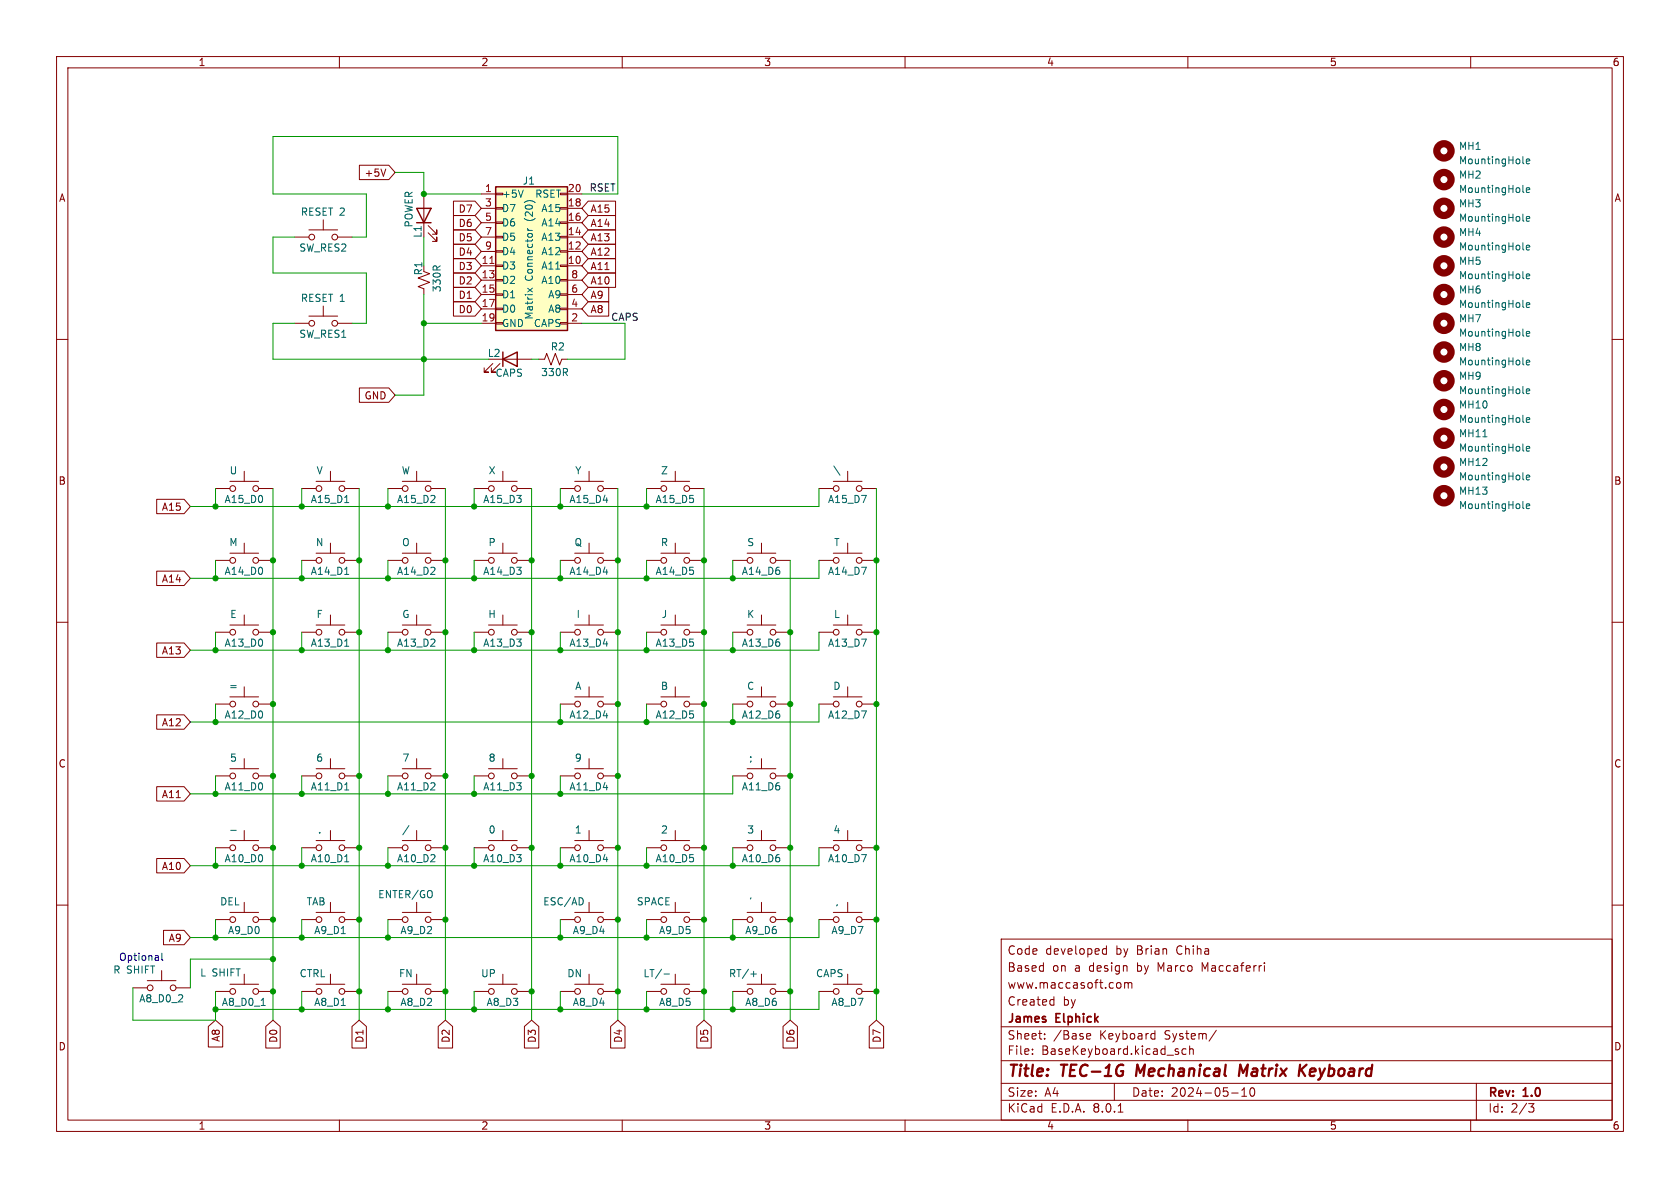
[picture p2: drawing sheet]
<svg xmlns="http://www.w3.org/2000/svg" width="297mm" height="210mm" viewBox="0 0 297 210" stroke-linecap="round" stroke-linejoin="round" font-family="sans-serif">
<g fill="none" stroke="#840000" stroke-width=".18">
<path d="M10 10h277v190h-277zM12 12h273v186h-273zM60 10v2M110 10v2M160 10v2M210 10v2M260 10v2M74.9 34.3v7.6M75.7 39.9l1.5 1.5v-.8v.8h-.7M10 60h2M75.7 41.1l1.5 1.6v-.8v.8h-.7M285 60h2"/>
<path d="M86.4 63.5h7.6M87.1 64.3l-1.5 1.5h.8h-.8v-.8M88.4 64.3l-1.5 1.5h.7h-.7v-.8M95.2 63.5h1.1l.3-1 .8 2 .8-2 .7 2 .4-1h1M10 110h2M38.1 111.8h2.5M40.6 110.5h5.1M43.2 108.7v1.8M45.7 111.8h2.6M53.3 111.8h2.6M55.9 110.5h5.1M58.4 108.7v1.8"/>
<path d="M61 111.8h2.5M68.6 111.8h2.5M71.1 110.5h5.1M73.7 108.7v1.8M76.2 111.8h2.5M129.5 111.8h2.6M132.1 110.5h5.1M134.6 108.7v1.8M137.2 111.8h2.5M144.8 111.8h2.5M147.3 110.5h5.1M149.9 108.7v1.8"/>
<path d="M152.4 111.8h2.5M285 110h2M53.3 137.2h2.6M55.9 135.9h5.1M58.4 134.1v1.8M61 137.2h2.5M68.6 137.2h2.5M71.1 135.9h5.1M73.7 134.1v1.8M76.2 137.2h2.5M129.5 124.5h2.6M132.1 123.2h5.1"/>
<path d="M134.6 121.4v1.8M137.2 124.5h2.5M144.8 124.5h2.5M147.3 123.2h5.1M149.9 121.4v1.8M152.4 124.5h2.5M10 160h2M53.3 149.9h2.6M55.9 148.6h5.1M58.4 146.8v1.8M58.4 159.5v1.8M61 149.9h2.5"/>
<path d="M68.6 149.9h2.5M71.1 148.6h5.1M73.7 146.8v1.8M76.2 149.9h2.5M119.4 159.5v1.8M144.8 149.9h2.5M147.3 148.6h5.1M149.9 146.8v1.8M149.9 159.5v1.8M152.4 149.9h2.5M285 160h2M53.3 162.6h2.6"/>
<path d="M55.9 161.3h5.1M61 162.6h2.5M114.3 162.6h2.5M116.8 161.3h5.1M121.9 162.6h2.6M129.5 175.3h2.6M132.1 174h5.1M134.6 172.2v1.8M137.2 175.3h2.5M144.8 175.3h2.5M144.8 162.6h2.5M147.3 174h5.1"/>
<path d="M147.3 161.3h5.1M149.9 172.2v1.8M152.4 175.3h2.5M152.4 162.6h2.5M177 166h108v32h-108zM185.9 176.7l.4 .1M186.3 176.2v1.5M186.3 177.6l-.4 .1M195 168.6h.6M195 167.8h.6M195.6 167.2v1.5M197.7 173.7l.3 .1 .2 .2-.1 .6-.4 .1"/>
<path d="M198.8 173.8l.4-.1 .3 .2M198.8 173.7v1M199.5 173.9l.2-.2 .3 .1 .1 .9M199.5 173.9v.8M223.5 170.2v.1M223.5 170.7v1M60 198v2M110 198v2M160 198v2M177 194.5h108M177 191.5h108M177 187.5h108"/>
<path d="M177 181.5h108M182.5 186.3v.1M182.5 185.5v.1M184.7 183.6v.1M184.7 182.8v.1M192.2 183.6h.5M192.2 182.8l.4-.1 .2 .4-.7 .1M197 191.5v3M197.7 196.6h.8M203.7 182.7l.5 .1M204.2 183.6l-.5 .1M204.2 182.2v1.5"/>
<path d="M208.2 185.9l.2 .2-.2 .3M208.2 185.4l.1 .1M209.7 185.5l-.5-.1-.2 .3v.4l.1 .2h.6M210 198v2M210.3 185.5l.2-.1 .4 .1 .1 .9M210.3 184.9v1.5M215 182.1l-1.3 2M217.7 193.2h1.2M219.5 193.8h.9M219.5 192.7l.5-.4v1.5M221.2 192.4l.1-.1a.81 .81 0 0 1 .6 .6 .81 .81 0 0 1-.3 .8l-.1 .1a.81 .81 0 0 1-.6-.6 .81 .81 0 0 1 .3-.8zM260 198v2"/>
<path d="M261 191.5v6.5M270.2 195.1h1l-.5 .6 .4 .1 .1 .5-.3 .3h-.4"/>
<circle cx="41.1" cy="111.8" r=".51"/>
<circle cx="45.2" cy="111.8" r=".51"/>
<circle cx="56.4" cy="111.8" r=".51"/>
<circle cx="60.5" cy="111.8" r=".51"/>
<circle cx="71.6" cy="111.8" r=".51"/>
<circle cx="75.7" cy="111.8" r=".51"/>
<circle cx="132.6" cy="111.8" r=".51"/>
<circle cx="136.7" cy="111.8" r=".51"/>
<circle cx="147.8" cy="111.8" r=".51"/>
<circle cx="151.9" cy="111.8" r=".51"/>
<circle cx="56.4" cy="137.2" r=".51"/>
<circle cx="60.5" cy="137.2" r=".51"/>
<circle cx="71.6" cy="137.2" r=".51"/>
<circle cx="75.7" cy="137.2" r=".51"/>
<circle cx="132.6" cy="124.5" r=".51"/>
<circle cx="136.7" cy="124.5" r=".51"/>
<circle cx="147.8" cy="124.5" r=".51"/>
<circle cx="151.9" cy="124.5" r=".51"/>
<circle cx="56.4" cy="149.9" r=".51"/>
<circle cx="60.5" cy="149.9" r=".51"/>
<circle cx="71.6" cy="149.9" r=".51"/>
<circle cx="75.7" cy="149.9" r=".51"/>
<circle cx="147.8" cy="149.9" r=".51"/>
<circle cx="151.9" cy="149.9" r=".51"/>
<circle cx="56.4" cy="162.6" r=".51"/>
<circle cx="60.5" cy="162.6" r=".51"/>
<circle cx="117.3" cy="162.6" r=".51"/>
<circle cx="121.4" cy="162.6" r=".51"/>
<circle cx="132.6" cy="175.3" r=".51"/>
<circle cx="136.7" cy="175.3" r=".51"/>
<circle cx="147.8" cy="162.6" r=".51"/>
<circle cx="147.8" cy="175.3" r=".51"/>
<circle cx="151.9" cy="162.6" r=".51"/>
<circle cx="151.9" cy="175.3" r=".51"/>
</g>
<path d="M201.1 188.2l-.3 2M220.6 188.2l-.8 1.4-.5-1.4-.3 2M230 189.1l.7 1.1M231 188.2l-1.3 1.2" fill="none" stroke="#840000" stroke-width=".4"/>
<path d="M269.2 84.7l.2 .1M269.8 84.4l.6-.1v-.3h-.4l-.2 .2 .1 .6h.5M60.9 114.2h.8M60.9 139.6h.8M60.9 152.3h.8M72.3 145.9l-1.1 1.7M132.7 172.2h1M133.2 171.7v1" fill="none" stroke="#006464" stroke-width=".18"/>
<path d="M73.7 36.8h2.5l-1.3 2.6zM73.7 39.4h2.5M88.9 63.5l2.5-1.3v2.6zM88.9 62.2v2.6" fill="none" stroke="#840000" stroke-width=".25"/>
<circle cx="255.3" cy="82.5" r="1.27" fill="none" stroke="#840000" stroke-width="1.3"/>
<path d="M87.6 33h12.7v25.4h-12.7z" fill="#ffffc2"/>
<g fill="none" stroke="#840000" stroke-width=".18">
<path d="M57.1 38.9v1.7M63.5 29.2h5.2l1.1 1.3-1.1 1.3h-5.2zM68.2 29.9l-.4 1.3M80.2 35.6h3.8l1.1 1.2-1.1 1.3h-3.8zM80.2 38.1h3.8l1.1 1.3-1.1 1.2h-3.8zM85.1 34.3h2.5M85.1 39.4h2.5M85.1 36.8h2.5M87.6 34.2h1.3v.2h-1.3zM87.6 36.7h1.3v.3h-1.3zM87.6 39.2h1.3v.3h-1.3zM99.1 34.2h1.2v.2h-1.2z"/>
<path d="M99.1 36.7h1.2v.3h-1.2zM99.1 39.2h1.2v.3h-1.2zM100.3 34.3h2.6M100.3 39.4h2.6M100.3 36.8h2.6M104 38.1h4.8v2.5h-4.8l-1.1-1.2zM104 35.6h4.8v2.5h-4.8l-1.1-1.3zM52.1 41.9h2.5M52.1 57.2h2.5M54.6 55.9h5.1M54.6 40.6h5.1M57.1 54.1v1.8"/>
<path d="M59.7 41.9h2.5M59.7 57.2h2.5M74.9 51.1v1M74.9 48l1.1 .4-2.1 .7 2.1 .8-2.1 .8 1 .4M80.2 45.7h3.8l1.1 1.3-1.1 1.3h-3.8zM80.2 48.3h3.8l1.1 1.2-1.1 1.3h-3.8zM80.2 53.3h3.8l1.1 1.3-1.1 1.3h-3.8zM80.2 40.6h3.8l1.1 1.3-1.1 1.3h-3.8zM80.2 43.2h3.8l1.1 1.3-1.1 1.2h-3.8zM80.2 50.8h3.8l1.1 1.3-1.1 1.2h-3.8zM85.1 47h2.5M85.1 44.5h2.5"/>
<path d="M85.1 49.5h2.5M85.1 41.9h2.5M85.1 52.1h2.5M85.1 54.6h2.5M85.1 57.2h2.5M87.6 41.8h1.3v.2h-1.3zM87.6 44.3h1.3v.3h-1.3zM87.6 46.9h1.3v.2h-1.3zM87.6 49.4h1.3v.3h-1.3zM87.6 51.9h1.3v.3h-1.3zM87.6 54.5h1.3v.2h-1.3zM87.6 57h1.3v.3h-1.3z"/>
<path d="M99.1 41.8h1.2v.2h-1.2zM99.1 44.3h1.2v.3h-1.2zM99.1 46.9h1.2v.2h-1.2zM99.1 49.4h1.2v.3h-1.2zM99.1 51.9h1.2v.3h-1.2zM99.1 54.5h1.2v.2h-1.2zM99.1 57h1.2v.3h-1.2zM100.3 47h2.6M100.3 44.5h2.6M100.3 49.5h2.6M100.3 41.9h2.6M100.3 52.1h2.6"/>
<path d="M100.3 54.6h2.6M100.3 57.2h2.6M104 40.6h4.8v2.6h-4.8l-1.1-1.3zM104 50.8h3.6v2.5h-3.6l-1.1-1.2zM104 53.3h3.6v2.6h-3.6l-1.1-1.3zM104 45.7h4.8v2.6h-4.8l-1.1-1.3zM104 43.2h4.8v2.5h-4.8l-1.1-1.2zM104 48.3h4.8v2.5h-4.8l-1.1-1.3zM63.5 68.6h5.2l1.1 1.3-1.1 1.2h-5.2zM27.7 88.3h4.8l1.2 1.2-1.2 1.3h-4.8zM38.1 99.1h2.5M38.1 86.4h2.5"/>
<path d="M40.6 97.8h5.1M40.6 85.1h5.1M43.2 83.3v1.8M43.2 96v1.8M45.7 99.1h2.6M45.7 86.4h2.6M53.3 99.1h2.6M53.3 86.4h2.6M55.9 97.8h5.1M55.9 85.1h5.1M58.4 83.3v1.8M58.4 96v1.8"/>
<path d="M61 99.1h2.5M61 86.4h2.5M68.6 99.1h2.5M68.6 86.4h2.5M71.1 97.8h5.1M71.1 85.1h5.1M73.7 83.3v1.8M73.7 96v1.8M76.2 99.1h2.5M76.2 86.4h2.5M83.8 99.1h2.6M83.8 86.4h2.6"/>
<path d="M86.4 97.8h5M86.4 85.1h5M88.9 83.3v1.8M88.9 96v1.8M91.4 99.1h2.6M91.4 86.4h2.6M99.1 99.1h2.5M99.1 86.4h2.5M101.6 97.8h5.1M101.6 85.1h5.1M104.1 83.3v1.8M104.1 96v1.8"/>
<path d="M106.7 99.1h2.5M106.7 86.4h2.5M114.3 99.1h2.5M114.3 86.4h2.5M116.8 97.8h5.1M116.8 85.1h5.1M119.4 83.3v1.8M119.4 96v1.8M121.9 99.1h2.6M121.9 86.4h2.6M129.5 99.1h2.6M132.1 97.8h5.1"/>
<path d="M134.6 96v1.8M137.2 99.1h2.5M144.8 99.1h2.5M144.8 86.4h2.5M147.3 97.8h5.1M147.3 85.1h5.1M149.9 83.3v1.8M149.9 96v1.8M152.4 99.1h2.5M152.4 86.4h2.5M27.7 101h4.8l1.2 1.2-1.2 1.3h-4.8zM27.7 113.7h4.8l1.2 1.2-1.2 1.3h-4.8z"/>
<path d="M83.8 111.8h2.6M86.4 110.5h5M88.9 108.7v1.8M91.4 111.8h2.6M99.1 111.8h2.5M101.6 110.5h5.1M104.1 108.7v1.8M106.7 111.8h2.5M114.3 111.8h2.5M116.8 110.5h5.1M119.4 108.7v1.8M121.9 111.8h2.6"/>
<path d="M27.7 139.1h4.8l1.2 1.2-1.2 1.3h-4.8zM27.7 126.4h4.8l1.2 1.2-1.2 1.3h-4.8zM38.1 137.2h2.5M38.1 124.5h2.5M40.6 135.9h5.1M40.6 123.2h5.1M43.2 121.4v1.8M43.2 134.1v1.8M45.7 137.2h2.6M45.7 124.5h2.6M83.8 137.2h2.6M86.4 135.9h5"/>
<path d="M88.9 134.1v1.8M91.4 137.2h2.6M99.1 137.2h2.5M99.1 124.5h2.5M101.6 135.9h5.1M101.6 123.2h5.1M104.1 121.4v1.8M104.1 134.1v1.8M106.7 137.2h2.5M106.7 124.5h2.5M114.3 124.5h2.5M116.8 123.2h5.1"/>
<path d="M119.4 121.4v1.8M121.9 124.5h2.6M129.5 137.2h2.6M132.1 135.9h5.1M134.6 134.1v1.8M137.2 137.2h2.5M27.7 151.8h4.8l1.2 1.2-1.2 1.3h-4.8zM38.1 149.9h2.5M40.6 148.6h5.1M43.2 146.8v1.8M43.2 159.5v1.8M45.7 149.9h2.6"/>
<path d="M73.7 159.5v1.8M83.8 149.9h2.6M86.4 148.6h5M88.9 146.8v1.8M91.4 149.9h2.6M99.1 149.9h2.5M101.6 148.6h5.1M104.1 146.8v1.8M104.1 159.5v1.8M106.7 149.9h2.5M114.3 149.9h2.5M116.8 148.6h5.1"/>
<path d="M119.4 146.8v1.8M121.9 149.9h2.6M129.5 149.9h2.6M132.1 148.6h5.1M134.6 146.8v1.8M134.6 159.5v1.8M137.2 149.9h2.5M23.5 174.6h2.5M26 173.4h5.1M28.6 171.6v1.8M28.9 164.5h3.6l1.2 1.2-1.2 1.3h-3.6zM31.1 174.6h2.6"/>
<path d="M38.1 175.3h2.5M38.1 162.6h2.5M40.6 174h5.1M40.6 161.3h5.1M43.2 172.2v1.8M45.7 175.3h2.6M45.7 162.6h2.6M53.3 175.3h2.6M55.9 174h5.1M58.4 172.2v1.8M61 175.3h2.5M68.6 175.3h2.5"/>
<path d="M68.6 162.6h2.5M71.1 174h5.1M71.1 161.3h5.1M73.7 172.2v1.8M76.2 175.3h2.5M76.2 162.6h2.5M83.8 175.3h2.6M86.4 174h5M88.9 172.2v1.8M91.4 175.3h2.6M99.1 175.3h2.5M99.1 162.6h2.5"/>
<path d="M101.6 174h5.1M101.6 161.3h5.1M104.1 172.2v1.8M106.7 175.3h2.5M106.7 162.6h2.5M114.3 175.3h2.5M116.8 174h5.1M119.4 172.2v1.8M121.9 175.3h2.6M129.5 162.6h2.6M132.1 161.3h5.1M137.2 162.6h2.5"/>
<path d="M36.8 181.5l1.3-1.2 1.3 1.2v3.6h-2.6zM47 181.5l1.3-1.2 1.2 1.2v3.8h-2.5zM62.2 181.5l1.3-1.2 1.3 1.2v3.8h-2.6zM77.5 181.5l1.2-1.2 1.3 1.2v3.8h-2.5zM92.7 181.5l1.3-1.2 1.3 1.2v3.8h-2.6zM107.9 181.5l1.3-1.2 1.3 1.2v3.8h-2.6zM123.2 181.5l1.3-1.2 1.2 1.2v3.8h-2.5zM138.4 181.5l1.3-1.2 1.3 1.2v3.8h-2.6zM153.7 181.5l1.2-1.2 1.3 1.2v3.8h-2.5z"/>
<circle cx="55.1" cy="41.9" r=".51"/>
<circle cx="55.1" cy="57.2" r=".51"/>
<circle cx="59.2" cy="41.9" r=".51"/>
<circle cx="59.2" cy="57.2" r=".51"/>
<circle cx="41.1" cy="86.4" r=".51"/>
<circle cx="41.1" cy="99.1" r=".51"/>
<circle cx="45.2" cy="86.4" r=".51"/>
<circle cx="45.2" cy="99.1" r=".51"/>
<circle cx="56.4" cy="99.1" r=".51"/>
<circle cx="56.4" cy="86.4" r=".51"/>
<circle cx="60.5" cy="86.4" r=".51"/>
<circle cx="60.5" cy="99.1" r=".51"/>
<circle cx="71.6" cy="99.1" r=".51"/>
<circle cx="71.6" cy="86.4" r=".51"/>
<circle cx="75.7" cy="99.1" r=".51"/>
<circle cx="75.7" cy="86.4" r=".51"/>
<circle cx="86.9" cy="86.4" r=".51"/>
<circle cx="86.9" cy="99.1" r=".51"/>
<circle cx="90.9" cy="99.1" r=".51"/>
<circle cx="90.9" cy="86.4" r=".51"/>
<circle cx="102.1" cy="86.4" r=".51"/>
<circle cx="102.1" cy="99.1" r=".51"/>
<circle cx="106.2" cy="86.4" r=".51"/>
<circle cx="106.2" cy="99.1" r=".51"/>
<circle cx="117.3" cy="99.1" r=".51"/>
<circle cx="117.3" cy="86.4" r=".51"/>
<circle cx="121.4" cy="99.1" r=".51"/>
<circle cx="121.4" cy="86.4" r=".51"/>
<circle cx="132.6" cy="99.1" r=".51"/>
<circle cx="136.7" cy="99.1" r=".51"/>
<circle cx="147.8" cy="86.4" r=".51"/>
<circle cx="147.8" cy="99.1" r=".51"/>
<circle cx="151.9" cy="99.1" r=".51"/>
<circle cx="151.9" cy="86.4" r=".51"/>
<circle cx="86.9" cy="111.8" r=".51"/>
<circle cx="90.9" cy="111.8" r=".51"/>
<circle cx="102.1" cy="111.8" r=".51"/>
<circle cx="106.2" cy="111.8" r=".51"/>
<circle cx="117.3" cy="111.8" r=".51"/>
<circle cx="121.4" cy="111.8" r=".51"/>
<circle cx="41.1" cy="124.5" r=".51"/>
<circle cx="41.1" cy="137.2" r=".51"/>
<circle cx="45.2" cy="124.5" r=".51"/>
<circle cx="45.2" cy="137.2" r=".51"/>
<circle cx="86.9" cy="137.2" r=".51"/>
<circle cx="90.9" cy="137.2" r=".51"/>
<circle cx="102.1" cy="124.5" r=".51"/>
<circle cx="102.1" cy="137.2" r=".51"/>
<circle cx="106.2" cy="124.5" r=".51"/>
<circle cx="106.2" cy="137.2" r=".51"/>
<circle cx="117.3" cy="124.5" r=".51"/>
<circle cx="121.4" cy="124.5" r=".51"/>
<circle cx="132.6" cy="137.2" r=".51"/>
<circle cx="136.7" cy="137.2" r=".51"/>
<circle cx="41.1" cy="149.9" r=".51"/>
<circle cx="45.2" cy="149.9" r=".51"/>
<circle cx="86.9" cy="149.9" r=".51"/>
<circle cx="90.9" cy="149.9" r=".51"/>
<circle cx="102.1" cy="149.9" r=".51"/>
<circle cx="106.2" cy="149.9" r=".51"/>
<circle cx="117.3" cy="149.9" r=".51"/>
<circle cx="121.4" cy="149.9" r=".51"/>
<circle cx="132.6" cy="149.9" r=".51"/>
<circle cx="136.7" cy="149.9" r=".51"/>
<circle cx="26.5" cy="174.6" r=".51"/>
<circle cx="30.6" cy="174.6" r=".51"/>
<circle cx="41.1" cy="175.3" r=".51"/>
<circle cx="41.1" cy="162.6" r=".51"/>
<circle cx="45.2" cy="175.3" r=".51"/>
<circle cx="45.2" cy="162.6" r=".51"/>
<circle cx="56.4" cy="175.3" r=".51"/>
<circle cx="60.5" cy="175.3" r=".51"/>
<circle cx="71.6" cy="175.3" r=".51"/>
<circle cx="71.6" cy="162.6" r=".51"/>
<circle cx="75.7" cy="175.3" r=".51"/>
<circle cx="75.7" cy="162.6" r=".51"/>
<circle cx="86.9" cy="175.3" r=".51"/>
<circle cx="90.9" cy="175.3" r=".51"/>
<circle cx="102.1" cy="175.3" r=".51"/>
<circle cx="102.1" cy="162.6" r=".51"/>
<circle cx="106.2" cy="162.6" r=".51"/>
<circle cx="106.2" cy="175.3" r=".51"/>
<circle cx="117.3" cy="175.3" r=".51"/>
<circle cx="121.4" cy="175.3" r=".51"/>
<circle cx="132.6" cy="162.6" r=".51"/>
<circle cx="136.7" cy="162.6" r=".51"/>
</g>
<path d="M87.6 33h12.7v25.4h-12.7z" fill="none" stroke="#840000" stroke-width=".25"/>
<g fill="none" stroke="#006464" stroke-width=".18">
<path d="M92.5 33.6l-.4 1.3M269.2 28.8l.2 .2M269.2 33.9l.2 .1M269.2 38.9l.2 .2M269.8 28.5l.6-.1v-.2l-.4-.1-.2 .2 .1 .6h.5M269.8 33.6l.6-.1v-.3h-.4l-.2 .2 .1 .6h.5M269.8 38.7l.6-.1v-.3h-.4l-.2 .1 .1 .7h.5M93.3 50.9l.8 .7M93.3 40.7h.8M93.3 40.4l.2 .3M94.1 50.9l-.8 .7M269.2 49.1l.2 .2"/>
<path d="M269.2 59.3l.2 .1M269.2 54.2l.2 .2M269.2 44l.2 .2M269.8 48.8l.6-.1v-.2l-.4-.1-.2 .2 .1 .6h.5M269.8 43.8l.6-.2v-.2l-.4-.1-.2 .2 .1 .6h.5M269.8 53.9l.6-.1v-.2l-.4-.1-.2 .2 .1 .6h.5M269.8 59l.6-.1v-.3h-.4l-.2 .2 .1 .6h.5M262.2 77.2h.7M269.2 69.4l.2 .2M269.2 79.6l.2 .2M269.2 74.5l.2 .2M269.2 64.3l.2 .2"/>
<path d="M269.8 64.1l.6-.1v-.3h-.4l-.2 .1 .1 .7h.5M269.8 69.2l.6-.2v-.2l-.4-.1-.2 .2 .1 .6h.5M269.8 74.2l.6-.1v-.2l-.4-.1-.2 .2 .1 .6h.5M269.8 79.3l.6-.1v-.2l-.4-.1-.2 .2 .1 .6h.5M60.9 88.8h.8M269.2 89.7l.2 .2M269.8 89.5l.6-.1v-.3h-.4l-.2 .1 .1 .7h.5M60.9 101.5h.8M40.8 146.8h1M103.1 159v.7M46.2 177.7h.7M117.4 172.2h1"/>
</g>
<path d="M86.6 46.6h.7" fill="none" stroke="#a90000" stroke-width=".18"/>
<g fill="none" stroke="#840000" stroke-width="1.3">
<circle cx="255.3" cy="26.7" r="1.27"/>
<circle cx="255.3" cy="31.7" r="1.27"/>
<circle cx="255.3" cy="36.8" r="1.27"/>
<circle cx="255.3" cy="47" r="1.27"/>
<circle cx="255.3" cy="41.9" r="1.27"/>
<circle cx="255.3" cy="57.1" r="1.27"/>
<circle cx="255.3" cy="52.1" r="1.27"/>
<circle cx="255.3" cy="72.4" r="1.27"/>
<circle cx="255.3" cy="62.2" r="1.27"/>
<circle cx="255.3" cy="77.5" r="1.27"/>
<circle cx="255.3" cy="67.3" r="1.27"/>
<circle cx="255.3" cy="87.6" r="1.27"/>
</g>
<path d="M28.6 168.5v1.1l.2 .2" fill="none" stroke="#0000c2" stroke-width=".18"/>
<g fill="none" stroke="#009600" stroke-width=".18">
<path d="M69.8 30.5h5.1v3.8h10.2M102.9 34.3h6.3v-10.2h-60.9v10.2h16.5v7.6h-2.6M52.1 41.9h-3.8v6.4h16.5v8.9h-2.6M52.1 57.2h-3.8v6.3h38.1M74.9 57.2h10.2M74.9 41.9v5.1M74.9 52.1v17.8h-5.1M102.9 57.2h7.6v6.3h-10.2M94 63.5h1.2M38.1 86.4v3.1M38.1 99.1v3.1M48.3 86.4v93.9"/>
<path d="M53.3 86.4v3.1M53.3 99.1v3.1M63.5 86.4v93.9M68.6 86.4v3.1M68.6 99.1v3.1M78.7 86.4v93.9M83.8 86.4v3.1M83.8 99.1v3.1M94 86.4v93.9M99.1 86.4v3.1M99.1 99.1v3.1M109.2 86.4v93.9"/>
<path d="M114.3 86.4v3.1M114.3 99.1v3.1M124.5 86.4v93.9M129.5 99.1v3.1M139.7 99.1v81.2M144.8 99.1v3.1h-111.1M144.8 86.4v3.1h-111.1M154.9 86.4v93.9M38.1 111.8v3.1M53.3 111.8v3.1M68.6 111.8v3.1M83.8 111.8v3.1"/>
<path d="M99.1 111.8v3.1M114.3 111.8v3.1M129.5 111.8v3.1M144.8 111.8v3.1h-111.1M38.1 124.5v3.1M38.1 137.2v3.1M53.3 137.2v3.1M68.6 137.2v3.1M83.8 137.2v3.1M99.1 124.5v3.1M99.1 137.2v3.1M114.3 124.5v3.1"/>
<path d="M129.5 124.5v3.1M129.5 137.2v3.1h-95.8M144.8 124.5v3.1h-111.1M38.1 149.9v3.1M53.3 149.9v3.1M68.6 149.9v3.1M83.8 149.9v3.1M99.1 149.9v3.1M114.3 149.9v3.1M129.5 149.9v3.1M144.8 149.9v3.1h-111.1M23.5 174.6v5.7h14.6v-5"/>
<path d="M38.1 162.6v3.1M48.3 169.5h-14.6v5.1M53.3 162.6v3.1M53.3 175.3v3.1M68.6 162.6v3.1M68.6 175.3v3.1M83.8 175.3v3.1M99.1 162.6v3.1M99.1 175.3v3.1M114.3 162.6v3.1M114.3 175.3v3.1M129.5 162.6v3.1"/>
<path d="M129.5 175.3v3.1M144.8 175.3v3.1h-106.7M144.8 162.6v3.1h-111.1"/>
</g>
<g fill="#009600" stroke="#009600" stroke-width=".18">
<circle cx="63.5" cy="149.9" r=".46"/>
<circle cx="83.8" cy="102.2" r=".46"/>
<circle cx="63.5" cy="111.8" r=".46"/>
<circle cx="78.7" cy="111.8" r=".46"/>
<circle cx="63.5" cy="137.2" r=".46"/>
<circle cx="83.8" cy="140.3" r=".46"/>
<circle cx="68.6" cy="140.3" r=".46"/>
<circle cx="68.6" cy="114.9" r=".46"/>
<circle cx="83.8" cy="114.9" r=".46"/>
<circle cx="109.2" cy="99.1" r=".46"/>
<circle cx="99.1" cy="114.9" r=".46"/>
<circle cx="114.3" cy="114.9" r=".46"/>
<circle cx="99.1" cy="102.2" r=".46"/>
<circle cx="114.3" cy="102.2" r=".46"/>
<circle cx="78.7" cy="162.6" r=".46"/>
<circle cx="94" cy="149.9" r=".46"/>
<circle cx="139.7" cy="149.9" r=".46"/>
<circle cx="129.5" cy="153" r=".46"/>
<circle cx="129.5" cy="165.7" r=".46"/>
<circle cx="139.7" cy="175.3" r=".46"/>
<circle cx="154.9" cy="162.6" r=".46"/>
<circle cx="129.5" cy="178.4" r=".46"/>
<circle cx="124.5" cy="175.3" r=".46"/>
<circle cx="139.7" cy="162.6" r=".46"/>
<circle cx="154.9" cy="149.9" r=".46"/>
<circle cx="139.7" cy="137.2" r=".46"/>
<circle cx="154.9" cy="99.1" r=".46"/>
<circle cx="154.9" cy="175.3" r=".46"/>
<circle cx="109.2" cy="137.2" r=".46"/>
<circle cx="109.2" cy="124.5" r=".46"/>
<circle cx="99.1" cy="127.6" r=".46"/>
<circle cx="78.7" cy="137.2" r=".46"/>
<circle cx="94" cy="137.2" r=".46"/>
<circle cx="78.7" cy="149.9" r=".46"/>
<circle cx="109.2" cy="149.9" r=".46"/>
<circle cx="99.1" cy="140.3" r=".46"/>
<circle cx="109.2" cy="111.8" r=".46"/>
<circle cx="68.6" cy="178.4" r=".46"/>
<circle cx="38.1" cy="165.7" r=".46"/>
<circle cx="48.3" cy="162.6" r=".46"/>
<circle cx="38.1" cy="178.4" r=".46"/>
<circle cx="48.3" cy="149.9" r=".46"/>
<circle cx="38.1" cy="153" r=".46"/>
<circle cx="53.3" cy="153" r=".46"/>
<circle cx="53.3" cy="178.4" r=".46"/>
<circle cx="48.3" cy="169.5" r=".46"/>
<circle cx="48.3" cy="175.3" r=".46"/>
<circle cx="53.3" cy="165.7" r=".46"/>
<circle cx="63.5" cy="175.3" r=".46"/>
<circle cx="63.5" cy="162.6" r=".46"/>
<circle cx="114.3" cy="165.7" r=".46"/>
<circle cx="124.5" cy="162.6" r=".46"/>
<circle cx="124.5" cy="149.9" r=".46"/>
<circle cx="114.3" cy="153" r=".46"/>
<circle cx="114.3" cy="178.4" r=".46"/>
<circle cx="38.1" cy="127.6" r=".46"/>
<circle cx="48.3" cy="124.5" r=".46"/>
<circle cx="38.1" cy="114.9" r=".46"/>
<circle cx="53.3" cy="102.2" r=".46"/>
<circle cx="48.3" cy="137.2" r=".46"/>
<circle cx="53.3" cy="140.3" r=".46"/>
<circle cx="38.1" cy="102.2" r=".46"/>
<circle cx="38.1" cy="140.3" r=".46"/>
<circle cx="83.8" cy="178.4" r=".46"/>
<circle cx="94" cy="175.3" r=".46"/>
<circle cx="83.8" cy="153" r=".46"/>
<circle cx="109.2" cy="175.3" r=".46"/>
<circle cx="99.1" cy="178.4" r=".46"/>
<circle cx="78.7" cy="175.3" r=".46"/>
<circle cx="68.6" cy="153" r=".46"/>
<circle cx="68.6" cy="165.7" r=".46"/>
<circle cx="99.1" cy="165.7" r=".46"/>
<circle cx="109.2" cy="162.6" r=".46"/>
<circle cx="99.1" cy="153" r=".46"/>
<circle cx="124.5" cy="124.5" r=".46"/>
<circle cx="114.3" cy="127.6" r=".46"/>
<circle cx="124.5" cy="111.8" r=".46"/>
<circle cx="124.5" cy="99.1" r=".46"/>
<circle cx="139.7" cy="124.5" r=".46"/>
<circle cx="154.9" cy="124.5" r=".46"/>
<circle cx="129.5" cy="127.6" r=".46"/>
<circle cx="53.3" cy="89.5" r=".46"/>
<circle cx="74.9" cy="57.2" r=".46"/>
<circle cx="74.9" cy="63.5" r=".46"/>
<circle cx="83.8" cy="89.5" r=".46"/>
<circle cx="78.7" cy="99.1" r=".46"/>
<circle cx="68.6" cy="102.2" r=".46"/>
<circle cx="68.6" cy="89.5" r=".46"/>
<circle cx="63.5" cy="99.1" r=".46"/>
<circle cx="48.3" cy="111.8" r=".46"/>
<circle cx="53.3" cy="114.9" r=".46"/>
<circle cx="48.3" cy="99.1" r=".46"/>
<circle cx="38.1" cy="89.5" r=".46"/>
<circle cx="114.3" cy="89.5" r=".46"/>
<circle cx="99.1" cy="89.5" r=".46"/>
<circle cx="94" cy="111.8" r=".46"/>
<circle cx="94" cy="99.1" r=".46"/>
<circle cx="74.9" cy="34.3" r=".46"/>
<circle cx="129.5" cy="102.2" r=".46"/>
<circle cx="129.5" cy="114.9" r=".46"/>
<circle cx="139.7" cy="111.8" r=".46"/>
<circle cx="154.9" cy="111.8" r=".46"/>
</g>
<g font-size="2.8" fill="#840000">
<text x="178" y="190.9">Title:</text>
<text x="187.7" y="190.9">TEC-1G</text>
<text x="201.7" y="190.9">Mechanical</text>
<text x="220.7" y="190.9">Matrix</text>
<text x="232.1" y="190.9">Keyboard</text>
</g>
<g font-size="2.1" fill="#840000">
<text x="178" y="172">Based</text>
<text x="178" y="169">Code</text>
<text x="184.8" y="169">developed</text>
<text x="186" y="172">on</text>
<text x="190" y="172">a</text>
<text x="192.7" y="172">design</text>
<text x="197.3" y="169">by</text>
<text x="201.1" y="169">Brian</text>
<text x="201.3" y="172">by</text>
<text x="205.1" y="172">Marco</text>
<text x="208.3" y="169">Chiha</text>
<text x="213" y="172">Maccaferri</text>
<text x="178" y="178">Created</text>
<text x="178" y="175">www.maccasoft.com</text>
<text x="187.9" y="178">by</text>
<text x="178" y="184">Sheet:</text>
<text x="178" y="181.2">James</text>
<text x="186.2" y="184">/Base</text>
<text x="186.7" y="181.2">Elphick</text>
<text x="194.5" y="184">Keyboard</text>
<text x="206" y="184">System/</text>
<text x="178" y="186.7">File:</text>
<text x="184.1" y="186.7">BaseKeyboard.kicad_sch</text>
<text x="178" y="196.9">KiCad</text>
<text x="178" y="194.1">Size:</text>
<text x="184.7" y="194.1">A4</text>
<text x="185.7" y="196.9">E.D.A.</text>
<text x="193.3" y="196.9">8.0.1</text>
<text x="200" y="194.1">Date:</text>
<text x="207" y="194.1">2024-05-10</text>
<text x="263" y="194.3">Rev:</text>
<text x="263" y="196.9">Id:</text>
<text x="267.1" y="196.9">2/3</text>
<text x="269.4" y="194.3">1.0</text>
</g>
<g font-size="1.8" fill="#840000">
<text x="35" y="11.9">1</text>
<text x="85" y="11.9">2</text>
<text x="135" y="11.9">3</text>
<text x="185" y="11.9">4</text>
<text x="235" y="11.9">5</text>
<text x="285" y="11.9">6</text>
<text x="10.3" y="35.9">A</text>
<text x="64.3" y="31.4">+5V</text>
<text x="285.3" y="35.9">A</text>
<text x="81" y="37.8">D7</text>
<text x="81" y="40.3">D6</text>
<text x="104.3" y="40.3">A14</text>
<text x="104.3" y="37.8">A15</text>
<text x="81" y="47.9">D3</text>
<text x="81" y="42.9">D5</text>
<text x="81" y="45.4">D4</text>
<text x="104.3" y="42.9">A13</text>
<text x="104.3" y="47.9">A11</text>
<text x="104.3" y="45.4">A12</text>
<text x="81" y="50.5">D2</text>
<text x="81" y="53">D1</text>
<text x="104.3" y="53">A9</text>
<text x="104.3" y="50.5">A10</text>
<text x="81" y="55.6">D0</text>
<text x="104.3" y="55.6">A8</text>
<text x="64.3" y="70.8">GND</text>
<text x="10.3" y="85.9">B</text>
<text x="285.3" y="85.9">B</text>
<text x="28.5" y="90.5">A15</text>
<text x="28.5" y="103.2">A14</text>
<text x="28.5" y="115.9">A13</text>
<text x="28.5" y="128.6">A12</text>
<text x="10.3" y="135.9">C</text>
<text x="285.3" y="135.9">C</text>
<text x="28.5" y="141.3">A11</text>
<text x="28.5" y="154">A10</text>
<text x="29.7" y="166.7">A9</text>
<text x="10.3" y="185.9">D</text>
<text x="39.1" y="184.3" transform="rotate(-90 39.1 184.3)">A8</text>
<text x="49.2" y="184.5" transform="rotate(-90 49.2 184.5)">D0</text>
<text x="64.5" y="184.5" transform="rotate(-90 64.5 184.5)">D1</text>
<text x="79.7" y="184.5" transform="rotate(-90 79.7 184.5)">D2</text>
<text x="94.9" y="184.5" transform="rotate(-90 94.9 184.5)">D3</text>
<text x="110.2" y="184.5" transform="rotate(-90 110.2 184.5)">D4</text>
<text x="125.4" y="184.5" transform="rotate(-90 125.4 184.5)">D5</text>
<text x="140.7" y="184.5" transform="rotate(-90 140.7 184.5)">D6</text>
<text x="155.9" y="184.5" transform="rotate(-90 155.9 184.5)">D7</text>
<text x="285.3" y="185.9">D</text>
<text x="35" y="199.9">1</text>
<text x="85" y="199.9">2</text>
<text x="135" y="199.9">3</text>
<text x="185" y="199.9">4</text>
<text x="235" y="199.9">5</text>
<text x="285" y="199.9">6</text>
</g>
<g font-size="1.8" fill="#006464">
<text x="257.8" y="26.7">MH1</text>
<text x="257.8" y="29.2">MountingHole</text>
<text x="88.6" y="35.2">+5V</text>
<text x="92.3" y="32.8">J1</text>
<text x="94.5" y="35.2">RSET</text>
<text x="257.8" y="31.8">MH2</text>
<text x="257.8" y="34.3">MountingHole</text>
<text x="53.1" y="38.3">RESET 2</text>
<text x="73.2" y="40.3" transform="rotate(-90 73.2 40.3)">POWER</text>
<text x="88.6" y="37.7">D7</text>
<text x="88.6" y="40.2">D6</text>
<text x="94.4" y="39" transform="rotate(-90 94.4 39)">(20)</text>
<text x="95.6" y="40.2">A14</text>
<text x="95.6" y="37.7">A15</text>
<text x="257.8" y="41.9">MH4</text>
<text x="257.8" y="36.9">MH3</text>
<text x="257.8" y="39.4">MountingHole</text>
<text x="52.8" y="44.7">SW_RES2</text>
<text x="74.7" y="42.1" transform="rotate(-90 74.7 42.1)">L1</text>
<text x="88.6" y="47.9">D3</text>
<text x="88.6" y="42.8">D5</text>
<text x="88.6" y="45.3">D4</text>
<text x="95.6" y="47.9">A11</text>
<text x="95.6" y="45.3">A12</text>
<text x="95.6" y="42.8">A13</text>
<text x="257.8" y="47">MH5</text>
<text x="257.8" y="44.5">MountingHole</text>
<text x="53.1" y="53.6">RESET 1</text>
<text x="74.9" y="48.8" transform="rotate(-90 74.9 48.8)">R1</text>
<text x="78.1" y="51.8" transform="rotate(-90 78.1 51.8)">330R</text>
<text x="88.6" y="50.4">D2</text>
<text x="88.6" y="52.9">D1</text>
<text x="94.4" y="49.7" transform="rotate(-90 94.4 49.7)">Connector</text>
<text x="95.6" y="50.4">A10</text>
<text x="96.8" y="52.9">A9</text>
<text x="257.8" y="49.6">MountingHole</text>
<text x="257.8" y="52.1">MH6</text>
<text x="52.8" y="59.9">SW_RES1</text>
<text x="88.6" y="55.5">D0</text>
<text x="88.6" y="58">GND</text>
<text x="94.3" y="58">CAPS</text>
<text x="94.4" y="56.6" transform="rotate(-90 94.4 56.6)">Matrix</text>
<text x="96.8" y="55.5">A8</text>
<text x="257.8" y="57.2">MH7</text>
<text x="257.8" y="59.7">MountingHole</text>
<text x="257.8" y="54.6">MountingHole</text>
<text x="86.1" y="63.3">L2</text>
<text x="97.3" y="62.2">R2</text>
<text x="257.8" y="62.3">MH8</text>
<text x="257.8" y="64.8">MountingHole</text>
<text x="87.5" y="66.8">CAPS</text>
<text x="95.6" y="66.7">330R</text>
<text x="257.8" y="67.3">MH9</text>
<text x="257.8" y="69.9">MountingHole</text>
<text x="257.8" y="77.5">MH11</text>
<text x="257.8" y="72.4">MH10</text>
<text x="257.8" y="75">MountingHole</text>
<text x="257.8" y="82.6">MH12</text>
<text x="257.8" y="80">MountingHole</text>
<text x="39.6" y="89.1">A15_D0</text>
<text x="40.5" y="84">U</text>
<text x="54.8" y="89.1">A15_D1</text>
<text x="55.9" y="84">V</text>
<text x="70.1" y="89.1">A15_D2</text>
<text x="70.9" y="84">W</text>
<text x="85.3" y="89.1">A15_D3</text>
<text x="86.3" y="84">X</text>
<text x="100.6" y="89.1">A15_D4</text>
<text x="101.6" y="84">Y</text>
<text x="115.8" y="89.1">A15_D5</text>
<text x="116.8" y="84">Z</text>
<text x="146.3" y="89.1">A15_D7</text>
<text x="147.4" y="84">\</text>
<text x="257.8" y="85.1">MountingHole</text>
<text x="257.8" y="87.7">MH13</text>
<text x="257.8" y="90.2">MountingHole</text>
<text x="39.6" y="101.8">A14_D0</text>
<text x="40.4" y="96.7">M</text>
<text x="54.8" y="101.8">A14_D1</text>
<text x="55.7" y="96.7">N</text>
<text x="70.1" y="101.8">A14_D2</text>
<text x="71" y="96.7">O</text>
<text x="85.3" y="101.8">A14_D3</text>
<text x="86.3" y="96.7">P</text>
<text x="100.6" y="101.8">A14_D4</text>
<text x="101.5" y="96.7">Q</text>
<text x="115.8" y="101.8">A14_D5</text>
<text x="116.7" y="96.7">R</text>
<text x="131" y="101.8">A14_D6</text>
<text x="132" y="96.7">S</text>
<text x="146.3" y="101.8">A14_D7</text>
<text x="147.4" y="96.7">T</text>
<text x="40.6" y="109.4">E</text>
<text x="55.9" y="109.4">F</text>
<text x="71" y="109.4">G</text>
<text x="86.2" y="109.4">H</text>
<text x="101.8" y="109.4">I</text>
<text x="116.9" y="109.4">J</text>
<text x="132" y="109.4">K</text>
<text x="147.3" y="109.4">L</text>
<text x="39.6" y="114.5">A13_D0</text>
<text x="54.8" y="114.5">A13_D1</text>
<text x="70.1" y="114.5">A13_D2</text>
<text x="85.3" y="114.5">A13_D3</text>
<text x="100.6" y="114.5">A13_D4</text>
<text x="115.8" y="114.5">A13_D5</text>
<text x="131" y="114.5">A13_D6</text>
<text x="146.3" y="114.5">A13_D7</text>
<text x="40.4" y="122.1">=</text>
<text x="101.6" y="122.1">A</text>
<text x="116.7" y="122.1">B</text>
<text x="132" y="122.1">C</text>
<text x="147.2" y="122.1">D</text>
<text x="39.6" y="127.2">A12_D0</text>
<text x="100.6" y="127.2">A12_D4</text>
<text x="115.8" y="127.2">A12_D5</text>
<text x="131" y="127.2">A12_D6</text>
<text x="146.3" y="127.2">A12_D7</text>
<text x="40.6" y="134.8">5</text>
<text x="55.8" y="134.8">6</text>
<text x="71" y="134.8">7</text>
<text x="86.3" y="134.8">8</text>
<text x="101.5" y="134.8">9</text>
<text x="132.3" y="134.8">;</text>
<text x="39.6" y="139.9">A11_D0</text>
<text x="54.8" y="139.9">A11_D1</text>
<text x="70.1" y="139.9">A11_D2</text>
<text x="85.3" y="139.9">A11_D3</text>
<text x="100.6" y="139.9">A11_D4</text>
<text x="131" y="139.9">A11_D6</text>
<text x="56.1" y="147.5">.</text>
<text x="86.3" y="147.5">0</text>
<text x="101.5" y="147.5">1</text>
<text x="116.8" y="147.5">2</text>
<text x="132" y="147.5">3</text>
<text x="147.2" y="147.5">4</text>
<text x="39.6" y="152.6">A10_D0</text>
<text x="54.8" y="152.6">A10_D1</text>
<text x="70.1" y="152.6">A10_D2</text>
<text x="85.3" y="152.6">A10_D3</text>
<text x="100.6" y="152.6">A10_D4</text>
<text x="115.8" y="152.6">A10_D5</text>
<text x="131" y="152.6">A10_D6</text>
<text x="146.3" y="152.6">A10_D7</text>
<text x="38.8" y="160.2">DEL</text>
<text x="54.1" y="160.2">TAB</text>
<text x="66.8" y="159">ENTER/GO</text>
<text x="95.9" y="160.2">ESC/AD</text>
<text x="112.5" y="160.2">SPACE</text>
<text x="132.3" y="160.2">'</text>
<text x="147.6" y="160.2">,</text>
<text x="40.2" y="165.3">A9_D0</text>
<text x="55.4" y="165.3">A9_D1</text>
<text x="70.7" y="165.3">A9_D2</text>
<text x="101.2" y="165.3">A9_D4</text>
<text x="116.4" y="165.3">A9_D5</text>
<text x="131.6" y="165.3">A9_D6</text>
<text x="146.9" y="165.3">A9_D7</text>
<text x="19.9" y="172.3">R SHIFT</text>
<text x="35.3" y="172.8">L SHIFT</text>
<text x="52.9" y="172.9">CTRL</text>
<text x="70.4" y="172.9">FN</text>
<text x="85" y="172.9">UP</text>
<text x="100.2" y="172.9">DN</text>
<text x="113.7" y="172.9">LT/-</text>
<text x="128.8" y="172.9">RT/+</text>
<text x="144.2" y="172.9">CAPS</text>
<text x="24.5" y="177.4">A8_D0_2</text>
<text x="39.1" y="178">A8_D0_1</text>
<text x="55.4" y="178">A8_D1</text>
<text x="70.7" y="178">A8_D2</text>
<text x="85.9" y="178">A8_D3</text>
<text x="101.2" y="178">A8_D4</text>
<text x="116.4" y="178">A8_D5</text>
<text x="131.6" y="178">A8_D6</text>
<text x="146.9" y="178">A8_D7</text>
</g>
<g font-size="1.8" fill="#a90000">
<text x="85.7" y="34">1</text>
<text x="100.3" y="34">20</text>
<text x="85.7" y="36.6">3</text>
<text x="85.7" y="39.1">5</text>
<text x="85.7" y="41.7">7</text>
<text x="100.3" y="41.7">14</text>
<text x="100.3" y="39.1">16</text>
<text x="100.3" y="36.6">18</text>
<text x="85" y="46.7">11</text>
<text x="85.7" y="44.2">9</text>
<text x="100.3" y="46.7">10</text>
<text x="100.3" y="44.2">12</text>
<text x="85" y="49.3">13</text>
<text x="85" y="51.8">15</text>
<text x="100.9" y="51.8">6</text>
<text x="100.9" y="49.3">8</text>
<text x="85" y="54.4">17</text>
<text x="85" y="56.9">19</text>
<text x="100.9" y="56.9">2</text>
<text x="100.9" y="54.4">4</text>
</g>
<g font-size="1.8" fill="#0f0f0f">
<text x="104.1" y="33.9">RSET</text>
<text x="107.9" y="56.8">CAPS</text>
</g>
<text font-size="1.8" fill="#0000c2" x="21" y="169.9">Optional</text>
</svg>
